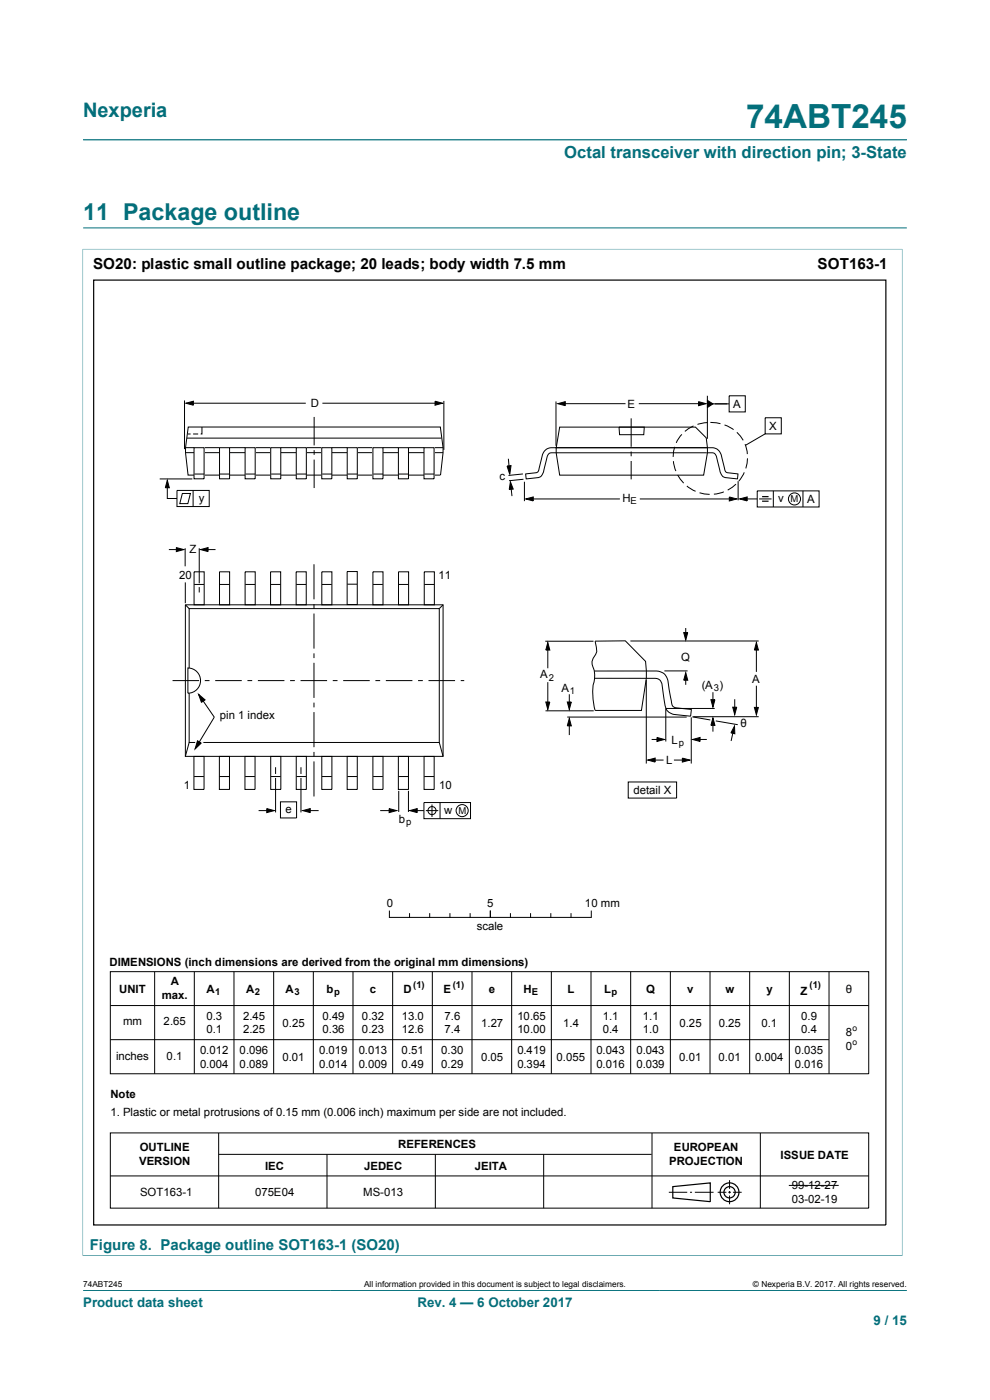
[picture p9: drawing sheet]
<svg xmlns="http://www.w3.org/2000/svg" width="210mm" height="297mm" viewBox="0 0 210 297" stroke-linecap="round" stroke-linejoin="round" font-family="sans-serif">
<path d="M17.6 29.7h174.8M17.5 52.9h173.9M17.6 52.8v213.6M17.6 48.3h174.8M191.4 52.8v213.6M17.5 266.4h173.9M17.6 273.8h174.8" fill="none" stroke="#036f7b" stroke-width=".21"/>
<g fill="none" stroke="#000" stroke-width=".21">
<path d="M39.1 85v10.3M39.4 85.5l1.6-.4v.9zM40.4 85.5h24.5M68.4 85.5h24.6M92.3 85.1l1.6 .4-1.6 .5zM94.2 85.1v10.3M33.9 101.6h6.9M35.5 101.9l.4 1.6h-.8zM35.5 102.5v3.3h2M35.8 116.6h2.6M37.4 116.2l1.6 .4-1.6 .4zM37.5 104h6.9v3.5h-6.9z"/>
<path d="M38.7 104.7h1.7l-.6 2.1h-1.7zM39.3 116.3v3.8M41 104v3.5M42.3 116.3v7.4M42.5 116.6l1.6-.4v.8zM43.2 116.6h2.5M66.6 119.7v7.4M39.3 128.3h54.7v32.2h-54.7zM39.3 128.3l.8 .8M42.3 124.5v1.2M66.6 138.6v1M66.6 128.1v1.1"/>
<path d="M66.6 130.2v7.4M94 128.3l-.8 .8M36.6 144.4h5.6M39.9 141.7a2.68 2.68 0 0 1 2.6 2.7 2.68 2.68 0 0 1-2.6 2.7zM40.1 141.7v-12.6h53.1v28.4h-53.1v-10.4M40.1 157.5l-.8 3M43.4 144.4h1M45.7 144.4h5.6M52.5 144.4h1M54.7 144.4h5.6M61.5 144.4h1M63.8 144.4h5.6"/>
<path d="M66.6 140.6v7.5M66.6 149.1v1M66.6 151.1v7.4M66.6 159.5v1M70.6 144.4h1M72.8 144.4h5.6M79.6 144.4h1M81.8 144.4h5.7M88.7 144.4h1M90.9 144.4h5.6M93.2 157.5l.8 3M97.7 144.4h.8"/>
<path d="M54.9 172h2.5M56.6 171.5l1.6 .5-1.6 .4zM58.5 162.8v1.4M58.5 165v7.3M59.5 170.1h3.4v3.4h-3.4zM63.8 162.8v1.4M63.8 165v7.3M64.2 172l1.6-.5v.9zM65 172h2.6M66.6 161.5v7.5M80.6 172h2.4M82.5 171.5l1.6 .5-1.6 .4z"/>
<path d="M84.6 167.8v4.5M86.6 167.8v4.5M86.9 172l1.6-.5v.9zM87.8 172h2.1M89.9 170.3h9.9v3.4h-9.9zM90.3 172h2.7M91.6 170.7v2.6M93.3 170.3v3.4M133.3 165.9h10.2v3.4h-10.2zM23.4 206.1h160.9v21.7h-160.9zM23.4 213.3h160.9M32.8 206.1v21.7"/>
<path d="M41.2 206.1v21.7M49.6 206.1v21.7M58 206.1v21.7M66.5 206.1v21.7M74.9 206.1v21.7M83.3 206.1v21.7M91.7 206.1v21.7M100.1 206.1v21.7M108.5 206.1v21.7M117 206.1v21.7M125.4 206.1v21.7M133.8 206.1v21.7"/>
<path d="M142.2 206.1v21.7M150.6 206.1v21.7M159 206.1v21.7M167.4 206.1v21.7M175.9 206.1v21.7M23.4 220.6h152.4M23.4 240.3h160.9v16h-160.9zM23.4 249.5h160.9M46.4 240.4v15.9M46.4 244.9h91.8M69.4 244.9v11.4M92.3 244.9v11.4"/>
<path d="M115.3 244.9v11.4M138.3 240.4v15.9M141.9 252.9h3.9M146.4 252.9h.4M147.4 252.9h4M152.2 252.9h1.9M154.5 252.9h.5M154.8 250.4v1.8M154.8 252.7v.5M154.8 253.6v1.9M155.5 252.9h1.8M161.3 240.4v15.9"/>
<path d="M167.3 251.5h10.6"/>
<circle cx="91.6" cy="172" r=".86"/>
<circle cx="98" cy="172" r="1.28"/>
</g>
<g fill="none" stroke="#000" stroke-width=".25">
<path d="M142.7 251.7l8-.8v4l-8-.8z"/>
<circle cx="154.8" cy="252.9" r="1.2"/>
<circle cx="154.8" cy="252.9" r="1.99"/>
</g>
<path d="M39.4 85.5l1.6-.4v.9zM92.3 85.1l1.6 .4-1.6 .5zM35.5 101.9l.4 1.6h-.8zM37.4 116.2l1.6 .4-1.6 .4zM42.5 116.6l1.6-.4v.8zM56.6 171.5l1.6 .5-1.6 .4zM64.2 172l1.6-.5v.9zM82.5 171.5l1.6 .5-1.6 .4zM86.9 172l1.6-.5v.9z" fill="#000"/>
<path d="M41.5 156.7l1.7 .9-2.1 1.7z" fill="#fff"/>
<g fill="none" stroke="#000" stroke-width=".21">
<path d="M39.4 96h54.6M39.4 95h54.6M39.7 92.9h53.9M39.8 92.1h.6M41 92.1h1M42.8 90.6v1.5h-.2M66.6 88.5v6M66.6 95.5v1M66.6 97.5v6M93.4 100.8h-53.5l-.5-5.8 .5-4.4h53.5l.6 4.4-.6 5.8M39.3 123.6v4.4M41.2 121.3h2.1v7h-2.1z"/>
<path d="M41.2 124h2.1M46.6 121.3h2.1v7h-2.1zM46.6 124h2.1M52 121.3h2.1v7h-2.1zM52 124h2.1M57.4 121.3h2.1v7h-2.1zM57.4 124h2.1M62.8 121.3h2.2v7h-2.2zM62.8 124h2.1M68.3 121.3h2.1v7h-2.1zM68.3 124h2.1M73.6 121.3h2.2v6.9h-2.2z"/>
<path d="M73.7 123.9h2M79.1 121.3h2.1v7h-2.1zM79.1 124h2.1M84.5 121.3h2.2v7h-2.2zM84.6 124h2M90 121.3h2.1v7h-2.1zM90 124h2.1M41.9 157.2l.8 .4-1.3 1.3zM42.1 147.3l1.4 1.2-.8 .5zM42.1 147.3l3.4 4.8-4.1 6.8M41.1 160.5h2.2v7h-2.2zM41.2 164.7h2.1"/>
<path d="M46.5 160.5h2.2v7h-2.2zM46.6 164.7h2M52 160.5h2.1v7h-2.1zM52 164.7h2.1M57.4 160.5h2.2v7h-2.2zM57.5 164.7h2M62.8 160.5h2.2v7h-2.2zM62.9 164.7h2.1M68.3 160.5h2.1v7h-2.1zM68.3 164.7h2.1M73.6 160.5h2.2v7h-2.2zM73.7 164.7h2.1"/>
<path d="M79.1 160.5h2.1v7h-2.1zM79.1 164.7h2.1M84.5 160.5h2.1v7h-2.1zM84.5 164.7h2.1M90 160.5h2.1v7h-2.1zM90 164.7h2.1M82.6 193.3v1.3M82.7 194.6h42.6M86.9 193.8v.8M91.1 193.8v.8M95.4 193.8v.8M99.7 193.8v.8"/>
<path d="M104 193.3v1.3M108.3 193.8v.8M112.5 193.8v.8M116.8 193.8v.8M121.1 193.8v.8M125.4 193.3v1.3"/>
</g>
<path d="M41.9 157.2l.8 .4-1.3 1.3zM42.1 147.3l1.4 1.2-.8 .5z" fill="#000"/>
<path d="M89.9 95h2.2v6.6h-2.2z" fill="#fff"/>
<path d="M89.9 95h2.2v6.6h-2.2zM90 100.6h2.1" fill="none" stroke="#000" stroke-width=".21"/>
<path d="M84.5 95h2.1v6.6h-2.1z" fill="#fff"/>
<path d="M84.5 95h2.1v6.6h-2.1zM84.6 100.6h2.1" fill="none" stroke="#000" stroke-width=".21"/>
<path d="M79.1 95h2.1v6.6h-2.1z" fill="#fff"/>
<path d="M79.1 95h2.1v6.6h-2.1zM79.2 100.6h2" fill="none" stroke="#000" stroke-width=".21"/>
<path d="M73.7 95h2.1v6.6h-2.1z" fill="#fff"/>
<path d="M73.7 95h2.1v6.6h-2.1zM73.7 100.6h2.1" fill="none" stroke="#000" stroke-width=".21"/>
<path d="M68.3 95h2.1v6.6h-2.1z" fill="#fff"/>
<path d="M68.3 95h2.1v6.6h-2.1zM68.4 100.6h2" fill="none" stroke="#000" stroke-width=".21"/>
<path d="M62.8 95h2.2v6.6h-2.2z" fill="#fff"/>
<path d="M62.8 95h2.2v6.6h-2.2zM62.9 100.6h2.1" fill="none" stroke="#000" stroke-width=".21"/>
<path d="M57.4 95h2.2v6.6h-2.2z" fill="#fff"/>
<path d="M57.4 95h2.2v6.6h-2.2zM57.5 100.6h2.1" fill="none" stroke="#000" stroke-width=".21"/>
<path d="M52 95h2.1v6.6h-2.1z" fill="#fff"/>
<path d="M52 95h2.1v6.6h-2.1zM52.1 100.6h2" fill="none" stroke="#000" stroke-width=".21"/>
<path d="M46.6 95h2.1v6.6h-2.1z" fill="#fff"/>
<path d="M46.6 95h2.1v6.6h-2.1zM46.7 100.6h2" fill="none" stroke="#000" stroke-width=".21"/>
<path d="M41.2 95h2.1v6.6h-2.1z" fill="#fff"/>
<g fill="none" stroke="#000" stroke-width=".21">
<path d="M41.2 95h2.1v6.6h-2.1zM107.6 98.9l.8-.1-.3 1.8zM107.8 97.3l.3 2.8M117.8 95h32.3M117.9 85.2v9.4M118 95h-.5a2.21 2.21 0 0 0-2.6 2.1l-.5 1.9a1.14 1.14 0 0 1-1.3 1.4l-1.6 .1 .1 1 1.7-.1a1.83 1.83 0 0 0 2.1-2l.3-.8a4.2 4.2 0 0 1 .7-2.4l.5-.1h1.3M118.3 85.6l1.6-.4v.9zM118.7 90.6h28.8l2.3 2.3 .3 3.2-.8 4.7h-30.6l-.7-4.7v-1.1zM119 85.6h13.7M131.3 90.6h5.4l-.1 1.6h-5.2zM133.9 88.7v6.1M133.9 95.8v1"/>
<path d="M133.9 97.8v3.9M135.5 85.6h13.5M142.8 97.8l.6 2.1M143.1 94.8l-.3 2.1M144.6 92.2l-1.2 1.8M147.1 90.4l-1.8 1.1M148.2 85.2l1.6 .4-1.6 .5zM150 84v9.1M150.1 84.9l1.1 .8-1.1 .8zM150.1 95h.4a2.21 2.21 0 0 1 2.6 2.1l.5 1.9a1.14 1.14 0 0 0 1.4 1.4l1.5 .1-.1 1-1.7-.1a1.83 1.83 0 0 1-2.1-2l-.2-.8a4.2 4.2 0 0 0-.8-2.4l-.6-.1h-32.9M150.1 89.6l-2.1 .4M150.6 85.7h4"/>
<path d="M150.7 89.6l2.1 .3M153.7 90.1l1.9 1.1M154.7 84h3.4v3.4h-3.4zM156.3 91.7l1.4 1.7M158 94.2l.5 2.1M158.6 97.2l-.4 2.2M162.3 88.6h3.4v3.4h-3.4zM162.3 92l-4.1 2.5M41.3 100.6h2M108.3 102.2l.6 1.6h-.9zM108.3 102.8l.3 2.4M110.9 100.5l-3 .4"/>
<path d="M111 101.7l-3 .3M111.2 102.2v4.1M111.5 105.8l1.6-.4v.9zM112.3 105.8h19.2M135.7 105.8h19.6M143.7 100.8l1.3 1.7M145.7 103.1l1.8 1.1M148.4 104.5l2.1 .4M153.5 104.3l-2.1 .5M154.7 105.4l1.6 .4-1.6 .5zM156.1 102.7l-1.7 1.3M156.6 102.1v4"/>
<path d="M156.9 105.8l1.6-.4v.9zM157.8 105.8h2.8M157.9 100.2l-1.2 1.8M160.6 104.1h13.1v3.5h-13.1zM161 105.8h2.7M164 104.1v3.5M170.3 104.1v3.5M115.7 136h10.2M116.2 136.3l.4 1.6h-.8zM116.2 136.8v5M126.2 136h6.4l4.3 4.3 .2 2v1.6l-1 6.8h-9.9a14.1 14.1 0 0 1-.1-7.2v-1.1l-.3-1a2.42 2.42 0 0 1 .6-2.7 2.31 2.31 0 0 0 0-1.8zM133.7 136h27.2"/>
<path d="M145 134.2h.9l-.4 1.6zM145.5 133.2v1.9M160.4 136.3l.5 1.6h-.9zM160.4 137.2v5.3M115.7 150.8h10.2M115.8 148.9h.8l-.4 1.6zM116.2 144.7v5.1M120.3 152.1h25.4M120.3 148.9h.9l-.4 1.6zM120.8 152.4l.4 1.6h-.9zM120.8 147.3v2.7M120.8 153.4v2.5"/>
<path d="M126 142.4l12.6-.1a2.65 2.65 0 0 1 3.2 2.8l.5 2.9a2.99 2.99 0 0 0 .6 2l.4 .1 3.3 .4-.1 1.4-1.4-.1a5.9 5.9 0 0 1-3.2-.7 4.9 4.9 0 0 1-1.1-3.3l-.2-1a3.5 3.5 0 0 0-.7-2.6l-1-.3h-12.8M137.1 144.3v17.7M138.2 156.9h1.8M139.4 156.4l1.5 .5-1.5 .4zM140.9 142.3h5M145.5 142.7l.4 1.6h-.9zM145.5 143.4v1.9M146.6 152.2v9.8M146.8 152.1l3.9 .6M146.9 156.9l1.6-.5v.9zM147.1 152h13.8M147.8 156.9h2.1"/>
<path d="M150.8 148.4h.9l-.5 1.6zM151.2 152.3l.5 1.6h-.9zM151.2 146.8v2.3M151.2 153.3v1.9M151.6 150.3h-10.4v7M151.8 152.9l4.7 .8M155.4 150h.9l-.4 1.6zM155.7 154.6l-.6 2.6M155.8 154l.1 1.7-.9-.2zM155.9 148.3v2.6M160 150.1h.9l-.5 1.6zM160.4 145.5v5.2"/>
<path d="M137.4 161.2l1.6-.4v.9zM138.2 161.2h2.6M143 161.2h2.5M144.7 160.8l1.6 .4-1.6 .5z"/>
<circle cx="168.5" cy="105.8" r="1.28"/>
</g>
<g fill="#000">
<path d="M107.6 98.9l.8-.1-.3 1.8zM118.3 85.6l1.6-.4v.9zM148.2 85.2l1.6 .4-1.6 .5zM150.1 84.9l1.1 .8-1.1 .8zM108.3 102.2l.6 1.6h-.9zM111.5 105.8l1.6-.4v.9zM154.7 105.4l1.6 .4-1.6 .5zM156.9 105.8l1.6-.4v.9zM116.2 136.3l.4 1.6h-.8zM145 134.2h.9l-.4 1.6zM160.4 136.3l.5 1.6h-.9zM115.8 148.9h.8l-.4 1.6z"/>
<path d="M120.8 152.4l.4 1.6h-.9zM120.3 148.9h.9l-.4 1.6zM139.4 156.4l1.5 .5-1.5 .4zM145.5 142.7l.4 1.6h-.9zM146.9 156.9l1.6-.5v.9zM151.2 152.3l.5 1.6h-.9zM150.8 148.4h.9l-.5 1.6zM155.8 154l.1 1.7-.9-.2zM155.4 150h.9l-.4 1.6zM160 150.1h.9l-.5 1.6zM137.4 161.2l1.6-.4v.9zM144.7 160.8l1.6 .4-1.6 .5z"/>
</g>
<path d="M19.9 59.4h168v200.5h-168zM161.7 105.4h1.3M161.7 106.3h1.3" fill="none" stroke="#000" stroke-width=".25"/>
<text font-size="7.1" fill="#036f7b" x="158.3" y="27.2">74ABT245</text>
<text font-size="4.9" fill="#036f7b" x="17.6" y="46.6">11 Package outline</text>
<text font-size="4.2" fill="#036f7b" x="17.6" y="24.8">Nexperia</text>
<text font-size="3.5" fill="#036f7b" x="119.7" y="33.5">Octal transceiver with direction pin; 3-State</text>
<g font-size="3.2">
<text x="19.8" y="57">SO20: plastic small outline package; 20 leads; body width 7.5 mm</text>
<text x="173.4" y="57.1">SOT163-1</text>
</g>
<text font-size="3.2" fill="#036f7b" x="19" y="265.2">Figure 8. Package outline SOT163-1 (SO20)</text>
<g font-size="2.8" fill="#036f7b">
<text x="17.6" y="277.3">Product data sheet</text>
<text x="88.5" y="277.3">Rev. 4 — 6 October 2017</text>
<text x="185.3" y="281">9 / 15</text>
</g>
<g font-size="2.4">
<text x="65.9" y="86.3">D</text>
<text x="133.1" y="86.5">E</text>
<text x="155.5" y="86.5">A</text>
<text x="163.1" y="91.2">X</text>
<text x="105.9" y="101.8">c</text>
<text x="42.2" y="106.4">y</text>
<text x="132" y="106.4">H</text>
<text x="165" y="106.5">v</text>
<text x="171.2" y="106.7">A</text>
<text x="40.2" y="117.4">Z</text>
<text x="38" y="122.9">20</text>
<text x="93" y="122.9">11</text>
<text x="114.6" y="143.9">A</text>
<text x="144.5" y="140.1">Q</text>
<text x="119.1" y="146.8">A</text>
<text x="148.9" y="146.1">(A )</text>
<text x="159.6" y="145">A</text>
<text x="46.6" y="152.6">pin 1 index</text>
<text x="157" y="154.3">θ</text>
<text x="142.4" y="157.8">L</text>
<text x="39" y="167.4">1</text>
<text x="93.2" y="167.4">10</text>
<text x="141.3" y="162.1">L</text>
<text x="60.6" y="172.5">e</text>
<text x="94.2" y="172.6">w</text>
<text x="134.4" y="168.4">detail X</text>
<text x="84.6" y="174.5">b</text>
<text x="82.1" y="192.5">0</text>
<text x="101.2" y="197.3">scale</text>
<text x="103.3" y="192.5">5</text>
<text x="124.1" y="192.5">10 mm</text>
<text x="23.3" y="205">DIMENSIONS (inch dimensions are derived from the original mm dimensions)</text>
<text x="36.2" y="209">A</text>
<text x="25.3" y="210.6">UNIT</text>
<text x="34.3" y="211.9">max.</text>
<text x="43.8" y="210.6">A</text>
<text x="52.2" y="210.6">A</text>
<text x="60.6" y="210.6">A</text>
<text x="69.3" y="210.6">b</text>
<text x="78.4" y="210.6">c</text>
<text x="85.6" y="210.6">D</text>
<text x="94.1" y="210.6">E</text>
<text x="103.7" y="210.6">e</text>
<text x="111.1" y="210.6">H</text>
<text x="120.4" y="210.6">L</text>
<text x="128.2" y="210.6">L</text>
<text x="137" y="210.6">Q</text>
<text x="145.7" y="210.6">v</text>
<text x="153.9" y="210.6">w</text>
<text x="162.6" y="210.6">y</text>
<text x="169.8" y="211.1">Z</text>
<text x="179.4" y="210.6">θ</text>
<text x="26.1" y="217.5">mm</text>
<text x="34.7" y="217.5">2.65</text>
<text x="43.8" y="216.3">0.3</text>
<text x="43.8" y="219.2">0.1</text>
<text x="51.6" y="216.3">2.45</text>
<text x="51.6" y="219.2">2.25</text>
<text x="60" y="217.8">0.25</text>
<text x="68.4" y="216.3">0.49</text>
<text x="68.4" y="219.2">0.36</text>
<text x="76.8" y="216.3">0.32</text>
<text x="76.8" y="219.2">0.23</text>
<text x="85.2" y="216.3">13.0</text>
<text x="85.2" y="219.2">12.6</text>
<text x="94.3" y="216.3">7.6</text>
<text x="94.3" y="219.2">7.4</text>
<text x="102.1" y="217.8">1.27</text>
<text x="109.7" y="216.3">10.65</text>
<text x="109.7" y="219.2">10.00</text>
<text x="119.5" y="217.8">1.4</text>
<text x="127.9" y="216.3">1.1</text>
<text x="127.9" y="219.2">0.4</text>
<text x="136.3" y="216.3">1.1</text>
<text x="136.3" y="219.2">1.0</text>
<text x="144.2" y="217.8">0.25</text>
<text x="152.5" y="217.8">0.25</text>
<text x="161.6" y="217.8">0.1</text>
<text x="169.9" y="216.3">0.9</text>
<text x="169.9" y="219.2">0.4</text>
<text x="179.4" y="219.9">8</text>
<text x="24.6" y="224.8">inches</text>
<text x="35.3" y="224.8">0.1</text>
<text x="42.4" y="223.6">0.012</text>
<text x="42.4" y="226.5">0.004</text>
<text x="50.8" y="223.6">0.096</text>
<text x="50.8" y="226.5">0.089</text>
<text x="59.9" y="225">0.01</text>
<text x="67.7" y="223.6">0.019</text>
<text x="67.7" y="226.5">0.014</text>
<text x="76.1" y="223.6">0.013</text>
<text x="76.1" y="226.5">0.009</text>
<text x="85.2" y="223.6">0.51</text>
<text x="85.2" y="226.5">0.49</text>
<text x="93.6" y="223.6">0.30</text>
<text x="93.6" y="226.5">0.29</text>
<text x="102.1" y="225">0.05</text>
<text x="109.7" y="223.6">0.419</text>
<text x="109.7" y="226.5">0.394</text>
<text x="118.1" y="225">0.055</text>
<text x="126.5" y="223.6">0.043</text>
<text x="126.5" y="226.5">0.016</text>
<text x="135" y="223.6">0.043</text>
<text x="135" y="226.5">0.039</text>
<text x="144.1" y="225">0.01</text>
<text x="152.4" y="225">0.01</text>
<text x="160.2" y="225">0.004</text>
<text x="168.6" y="223.6">0.035</text>
<text x="168.6" y="226.5">0.016</text>
<text x="179.4" y="222.8">0</text>
<text x="23.4" y="233">Note</text>
<text x="23.4" y="236.6">1. Plastic or metal protrusions of 0.15 mm (0.006 inch) maximum per side are not included.</text>
<text x="29.7" y="244.3">OUTLINE</text>
<text x="84.5" y="243.6">REFERENCES</text>
<text x="142.9" y="244.3">EUROPEAN</text>
<text x="165.6" y="245.8">ISSUE DATE</text>
<text x="29.5" y="247.2">VERSION</text>
<text x="56.3" y="248.1">IEC</text>
<text x="77.2" y="248.1">JEDEC</text>
<text x="100.7" y="248.1">JEITA</text>
<text x="141.9" y="247.2">PROJECTION</text>
<text x="29.7" y="253.7">SOT163-1</text>
<text x="54.1" y="253.7">075E04</text>
<text x="77" y="253.7">MS-013</text>
<text x="168" y="252.2">99-12-27</text>
<text x="168" y="255.1">03-02-19</text>
</g>
<g font-size="2">
<text x="133.7" y="106.9">E</text>
<text x="167.7" y="106.5">M</text>
<text x="116.4" y="144.4">2</text>
<text x="120.8" y="147.3">1</text>
<text x="151.4" y="146.5">3</text>
<text x="144" y="158.4">p</text>
<text x="97.3" y="172.6">M</text>
<text x="86.2" y="175.1">p</text>
<text x="87.6" y="209.5">(1)</text>
<text x="96" y="209.5">(1)</text>
<text x="171.7" y="209.5">(1)</text>
<text x="45.7" y="211.1">1</text>
<text x="54" y="211.1">2</text>
<text x="62.5" y="211.1">3</text>
<text x="70.9" y="211.1">p</text>
<text x="112.8" y="211.1">E</text>
<text x="129.7" y="211.1">p</text>
</g>
<g font-size="1.8">
<text x="180.9" y="218.7">o</text>
<text x="180.9" y="221.6">o</text>
<text x="17.6" y="273.1">74ABT245</text>
<text x="77.2" y="273.1">All information provided in this document is subject to legal disclaimers.</text>
<text x="159.7" y="273.1">© Nexperia B.V. 2017. All rights reserved.</text>
</g>
</svg>
